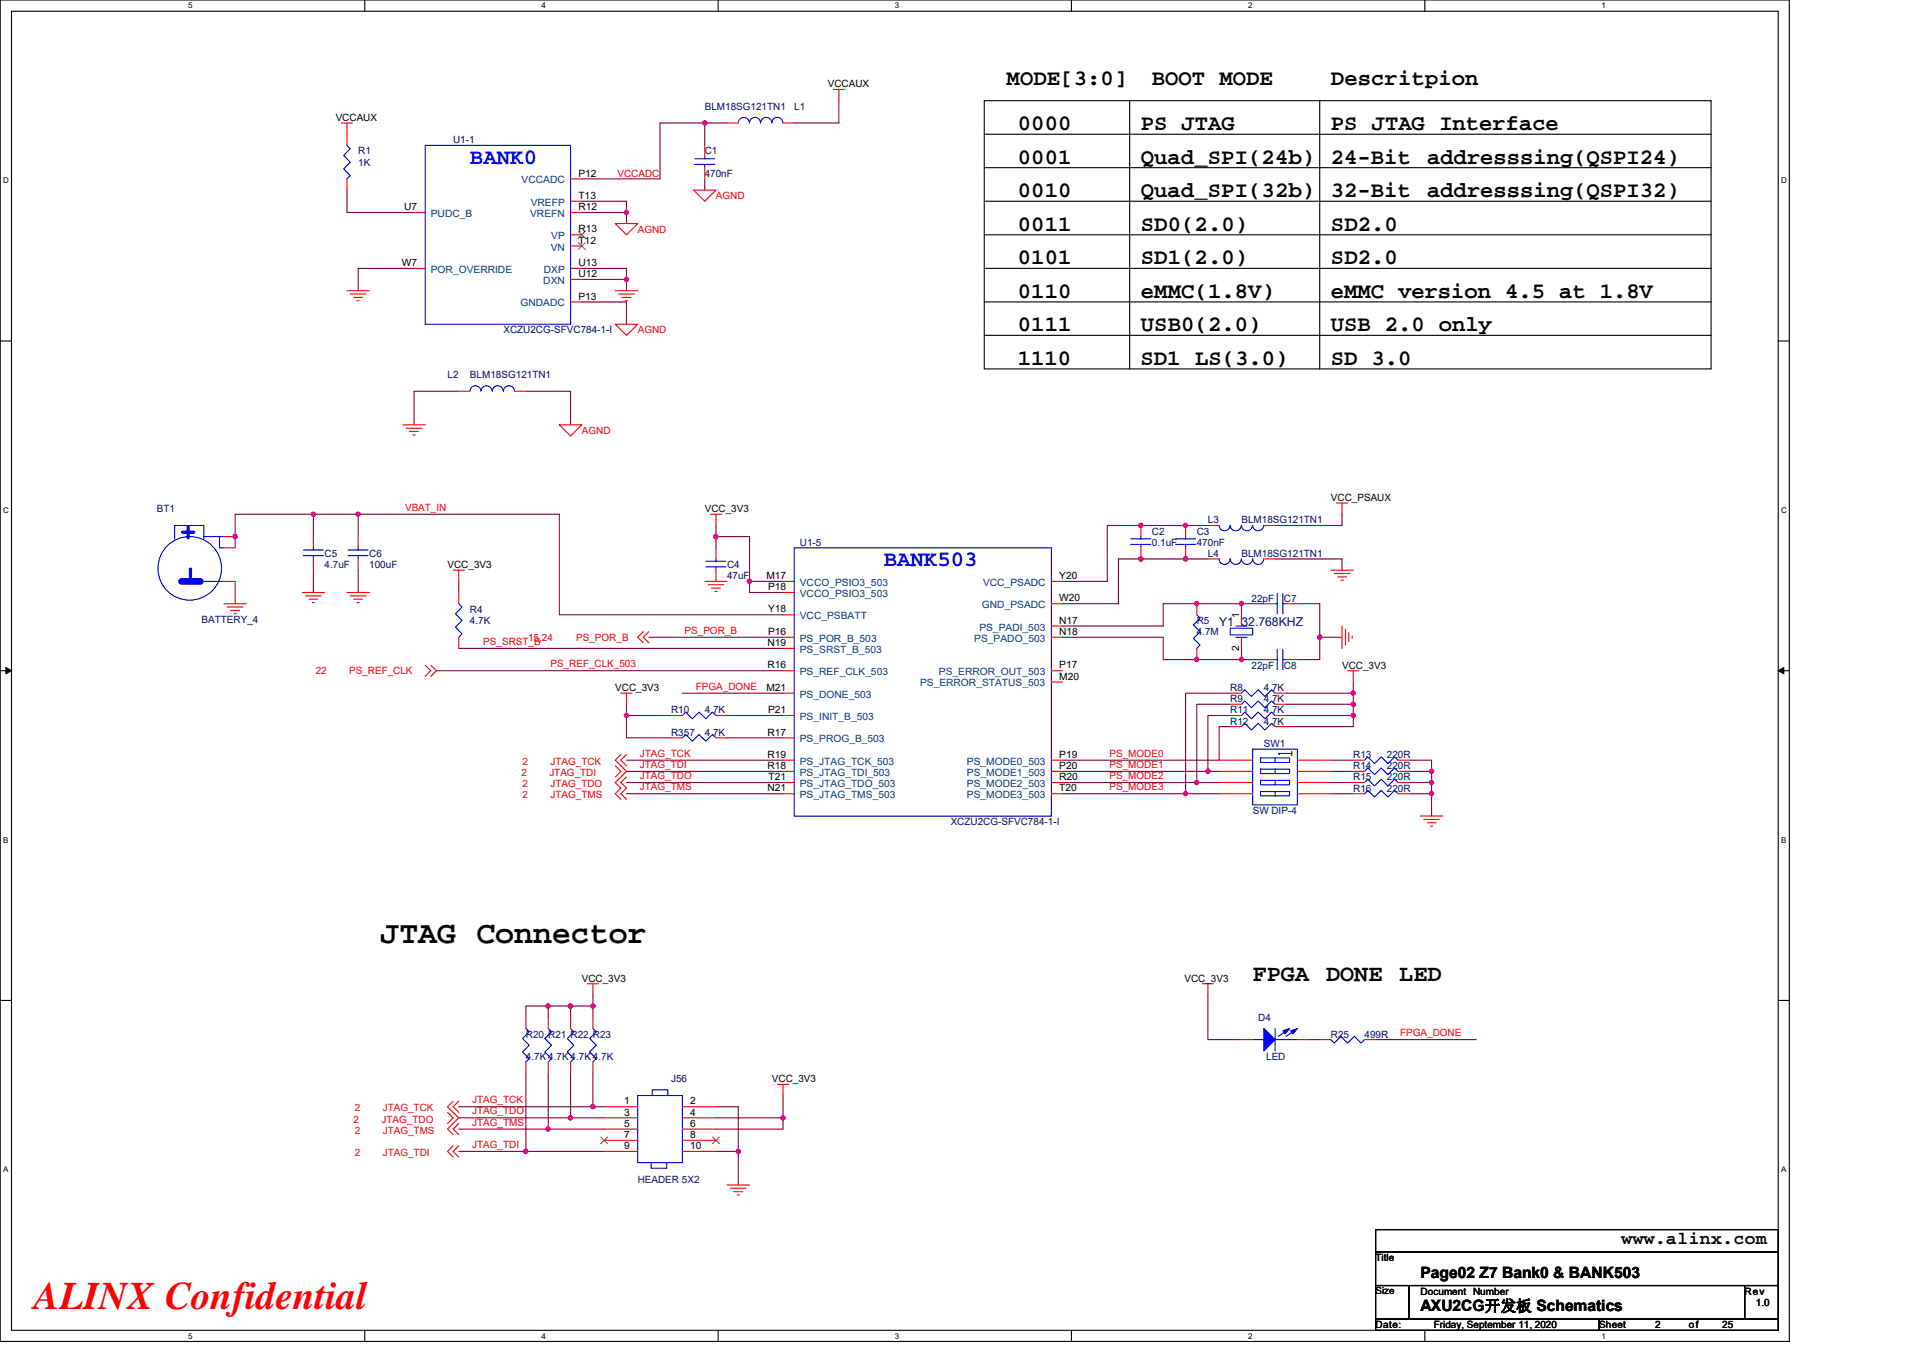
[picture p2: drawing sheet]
<svg xmlns="http://www.w3.org/2000/svg" width="297mm" height="210mm" viewBox="0 0 297 210" stroke-linecap="round" stroke-linejoin="round" font-family="sans-serif">
<path d="M0 0h276.4v207.3h-276.4zM1.8 1.7h272.9v203.8h-272.9z" fill="none" stroke="#000" stroke-width=".17"/>
<g fill="#fff">
<path d="M29.1 .2h.6v1.4h-.6z"/>
<path d="M29.1 205.7h.6v1.4h-.6z"/>
</g>
<path d="M56.3 0v1.7M56.3 205.5v1.8" fill="none" stroke="#000" stroke-width=".17"/>
<g fill="#fff">
<path d="M83.6 .2h.7v1.4h-.7z"/>
<path d="M83.6 205.7h.7v1.4h-.7z"/>
</g>
<path d="M110.9 0v1.7M110.9 205.5v1.8" fill="none" stroke="#000" stroke-width=".17"/>
<g fill="#fff">
<path d="M138.2 .2h.7v1.4h-.7z"/>
<path d="M138.2 205.7h.7v1.4h-.7z"/>
</g>
<path d="M165.5 0v1.7M165.5 205.5v1.8" fill="none" stroke="#000" stroke-width=".17"/>
<g fill="#fff">
<path d="M192.8 .2h.6v1.4h-.6z"/>
<path d="M192.8 205.7h.6v1.4h-.6z"/>
</g>
<path d="M220.1 0v1.7M220.1 205.5v1.8" fill="none" stroke="#000" stroke-width=".17"/>
<g fill="#fff">
<path d="M247.4 .2h.6v1.4h-.6z"/>
<path d="M247.4 205.7h.6v1.4h-.6z"/>
<path d="M.5 27.2h.8v1.4h-.8z"/>
<path d="M275.1 27.2h.9v1.4h-.9z"/>
<path d="M.5 78.1h.8v1.4h-.8z"/>
<path d="M275.1 78.1h.9v1.4h-.9z"/>
</g>
<path d="M0 52.7h1.8M274.7 52.7h1.7" fill="none" stroke="#000" stroke-width=".17"/>
<g fill="#fff">
<path d="M.5 129.1h.8v1.4h-.8z"/>
<path d="M275.1 129.1h.8v1.4h-.8z"/>
</g>
<path d="M0 103.6h1.8M274.7 103.6h1.7" fill="none" stroke="#000" stroke-width=".17"/>
<path d="M.9 103.1l.9 .5-.9 .5zM274.7 103.6l.8-.5v1z" fill="#000" stroke="#000" stroke-width=".15"/>
<g fill="#fff">
<path d="M.5 180h.8v1.4h-.8z"/>
<path d="M275.1 180h.8v1.4h-.8z"/>
</g>
<g fill="none" stroke="#000" stroke-width=".17">
<path d="M152 15.6h112.3v41.4h-112.3zM174.5 15.6v41.4M203.9 15.6v41.4M152 25.9h112.3M152 31.1h112.3M152 36.3h112.3M152 20.7h112.3M152 41.5h112.3M152 46.7h112.3M152 51.8h112.3M0 154.6h1.8M274.7 154.6h1.7"/>
<path d="M212.5 190h62.2v3.5h-62.2zM212.5 193.5h62.2v5.1h-62.2zM212.5 198.6h5.2v5.2h-5.2zM217.7 198.6h51.8v5.2h-51.8zM269.5 198.6h5.2v5.2h-5.2zM212.5 203.8h34.5v1.7h-34.5zM247 203.8h27.7v1.7h-27.7z"/>
</g>
<g fill="none" stroke="#800040" stroke-width=".17">
<path d="M108.9 19h-6.9v8.6h-12.1M108.9 19h3.4M108.9 19v3.5M129.6 15.6v3.4h-6.9M53.6 29.4v3.4h10.4M89.9 32.8h6.9M89.9 31.1h6.9v1.7M96.8 32.8v1.7M108.9 27.6v1.8M64 41.5h-8.7v3.4M89.9 46.7h6.9v3.4M89.9 41.5h6.9v1.7"/>
<path d="M89.9 43.2h6.9v1.7M48.4 79.5h6.9v3.4M48.4 79.5v3.4M48.4 79.5h-12.1v5.1M55.3 79.5h31.1v15.5h34.5M70.9 60.5h-6.9v5.1M81.2 60.5h6.9v5.1M207.3 79.5v1.7h-10.3M36.3 89.8v3.5M48.4 88.1v3.4M55.3 88.1v3.4M70.9 89.8v1.7"/>
<path d="M100.2 98.5h20.7M110.6 82.9h5.2v6.9M110.6 82.9v1.7M110.6 81.2v1.7M115.8 89.8v1.7h5.1M115.8 89.8h5.1M164.1 98.5h15.6v3.4h12.1M186.6 81.2h-15.6v8.6h-6.9M186.6 86.4h-13.8v6.9h-8.7M191.8 93.3h-12.1v3.4h-15.6M191.8 93.3v1.7M191.8 93.3h3.4"/>
<path d="M197 86.4h10.3v1.7M200.4 93.3h3.5v5.2M203.9 98.5v3.4h-3.5M203.9 98.5h3.4M67.4 103.6h53.5M70.9 100.2h50M96.8 117.5h24.1M96.8 119.2h24.1M96.8 108.8v1.8h6.9M96.8 110.6v3.4h6.9M105.4 107.1h15.5M112.3 110.6h8.6"/>
<path d="M112.3 114h8.6M186.6 119.2h1.7M190 112.3h-1.7v5.2h-24.2M190 110.6h-3.4v8.6h-22.5M190 108.8h-5.1v12.1h-20.8M190 107.1h-6.9v15.5h-19M191.8 101.9h3.4M191.8 100.2v1.7M198.7 108.8h10.3M198.7 107.1h10.3M198.7 110.6h10.3M205.6 117.5h3.4"/>
<path d="M205.6 119.2h3.4M209 107.1v1.7M209 110.6v1.7h-10.3M209 108.8v1.8M209 105.4v1.7M217.7 117.5h3.4v1.7M217.7 119.2h3.4M221.1 119.2v1.7M96.8 120.9h24.1M96.8 122.6h24.1M183.1 122.6h5.2M184.9 120.9h3.4"/>
<path d="M205.6 120.9h3.4M205.6 122.6h3.4M217.7 120.9h3.4M221.1 122.6v3.5M221.1 120.9v1.7h-3.4M84.7 155.4v1.8M84.7 155.4h3.4M84.7 155.4h-3.5v1.8M88.1 155.4v1.8M88.1 155.4h3.5M91.6 153.7v1.7M91.6 155.4v1.8"/>
<path d="M186.6 153.7v6.9h5.2M70.9 171h20.7M70.9 172.7h17.2M70.9 174.5h13.8M70.9 177.9h10.3M81.2 165.8v12.1M81.2 177.9h12.1M84.7 165.8v8.7h8.6M88.1 165.8v6.9M88.1 172.7h5.2M91.6 165.8v5.2h1.7M110.6 172.7h10.3"/>
<path d="M110.6 171h3.4v6.9M110.6 177.9h3.4M114 177.9v5.2M120.9 172.7v1.8h-10.3M120.9 169.3v3.4M202.1 160.6h1.8M212.5 160.6h15.5"/>
</g>
<g fill="#f0f" stroke="#f0f" stroke-width=".17">
<circle cx="108.9" cy="19" r=".33"/>
<circle cx="96.8" cy="32.8" r=".34"/>
<circle cx="96.8" cy="43.2" r=".34"/>
<circle cx="115.8" cy="89.8" r=".34"/>
<circle cx="96.8" cy="110.5" r=".34"/>
<circle cx="183.1" cy="81.2" r=".34"/>
<circle cx="176.2" cy="86.4" r=".34"/>
<circle cx="203.9" cy="98.4" r=".34"/>
<circle cx="191.7" cy="101.9" r=".34"/>
<circle cx="191.7" cy="93.3" r=".34"/>
<circle cx="184.8" cy="93.3" r=".34"/>
<circle cx="184.8" cy="101.9" r=".34"/>
<circle cx="176.2" cy="81.2" r=".34"/>
<circle cx="183.1" cy="86.4" r=".34"/>
<circle cx="221.1" cy="120.9" r=".34"/>
<circle cx="221.1" cy="119.2" r=".34"/>
<circle cx="209" cy="108.8" r=".34"/>
<circle cx="209" cy="110.5" r=".34"/>
<circle cx="186.6" cy="119.2" r=".34"/>
<circle cx="184.8" cy="120.9" r=".34"/>
<circle cx="221.1" cy="122.6" r=".33"/>
<circle cx="209" cy="107.1" r=".34"/>
<circle cx="183.1" cy="122.6" r=".33"/>
<circle cx="110.6" cy="82.9" r=".34"/>
<circle cx="55.3" cy="79.4" r=".33"/>
<circle cx="48.4" cy="79.4" r=".33"/>
<circle cx="36.3" cy="82.9" r=".34"/>
<circle cx="114" cy="177.9" r=".34"/>
<circle cx="120.9" cy="172.7" r=".34"/>
<circle cx="91.6" cy="171" r=".34"/>
<circle cx="84.7" cy="155.4" r=".34"/>
<circle cx="88.1" cy="155.4" r=".34"/>
<circle cx="91.6" cy="155.4" r=".34"/>
<circle cx="88.1" cy="172.7" r=".34"/>
<circle cx="84.7" cy="174.4" r=".33"/>
<circle cx="81.2" cy="177.9" r=".34"/>
</g>
<g fill="none" stroke="#f00" stroke-width=".17">
<path d="M52.7 19h1.8M53.6 19v3.5M112.3 19h1.7M120.9 19h1.8M128.7 13.8h1.7M129.6 13.8v1.8M53.6 27.6v1.8M64 32.8h1.7M88.1 27.6h1.8M88.1 32.8h1.8M88.1 31.1h1.8M88.1 38h1.8"/>
<path d="M88.1 36.3h1.8M95 34.5h3.5l-1.7 1.8zM107.1 29.4h3.5l-1.7 1.7zM108.9 22.5v1.7M108.9 25.9v1.7M53.6 44.9h3.4M54.1 45.4h2.4M54.6 46h1.4M55.1 46.5h.4M64 41.5h1.7M88.1 46.7h1.8M88.1 43.2h1.8"/>
<path d="M88.1 41.5h1.8M95 50.1h3.5l-1.7 1.7zM95 44.9h3.5M95.6 45.4h2.4M96.1 46h1.4M96.6 46.5h.3M62.2 65.6h3.5M62.7 66.2h2.5M63.3 66.7h1.3M63.8 67.2h.3M70.9 60.5h1.7M79.5 60.5h1.7"/>
<path d="M86.4 65.6h3.5l-1.8 1.8zM109.7 79.5h1.8M110.6 79.5v1.7M206.5 77.7h1.7M207.3 77.7v1.8M34.6 93.3h3.5M34.6 89.8h1.7M34.6 82.9h1.7M34.6 84.6h1.7M35.1 93.8h2.4M35.6 94.3h1.4M36.1 94.8h.4"/>
<path d="M46.7 91.5h3.4M47.2 92.1h2.4M47.7 92.6h1.4M48.2 93.1h.4M48.4 82.9v1.7M48.4 86.4v1.7M53.6 91.5h3.4M54.1 92.1h2.4M54.6 92.6h1.4M55.1 93.1h.4M55.3 82.9v1.7M55.3 86.4v1.7"/>
<path d="M70 88.1h1.7M70.9 88.1v1.7M70.9 91.5v1.8M70.9 98.5v1.7M99.4 97.6l-.9 .9 .9 .8M100.2 97.6l-.8 .9 .8 .8M108.9 89.8h3.4M109.4 90.3h2.4M109.9 90.9h1.4M110.4 91.4h.4M110.6 84.6v1.8M110.6 88.1v1.7"/>
<path d="M120.9 98.5h1.8M120.9 89.8h1.8M120.9 91.5h1.8M120.9 95h1.8M162.4 96.7h1.7M162.4 98.5h1.7M162.4 93.3h1.7M162.4 89.8h1.7M176.2 81.2v1.7M176.2 84.6v1.8M183.1 81.2v1.7M183.1 84.6v1.8"/>
<path d="M184.9 93.3v1.7M186.6 81.2h1.7M186.6 86.4h1.7M191.8 95v1.7M191.8 98.5v1.7M195.2 81.2h1.8M195.2 86.4h1.8M195.2 93.3h1.8M198.7 93.3h1.7M205.6 88.1h3.4M206.1 88.6h2.4M206.6 89.1h1.4"/>
<path d="M207.1 89.6h.4M207.3 96.7v3.5M207.8 97.2v2.5M208.3 97.8v1.3M208.9 98.3v.3M65.7 102.8l.8 .8-.8 .9M66.5 102.8l.9 .8-.9 .9M95 118.3l.9 .9-.9 .9M95.9 116.6l-.9 .9 1.8 1.7-1.8 1.7 .9 .9-.9 .8 .9 .9M95.9 107.1h1.7M96.8 116.6l-.9 .9 .9 .8M96.8 107.1v1.7"/>
<path d="M103.7 110.6h1.7M103.7 114h1.7M110.6 110.6h1.7M110.6 114h1.7M120.9 107.1h1.8M120.9 110.6h1.8M120.9 117.5h1.8M120.9 119.2h1.8M120.9 114h1.8M120.9 103.6h1.8M120.9 100.2h1.8M162.4 103.6h1.7"/>
<path d="M162.4 105.4h1.7M162.4 117.5h1.7M162.4 119.2h1.7M184.9 100.2v1.7M188.3 117.5h5.2M188.3 119.2h5.2M190 110.6h1.8M190 108.8h1.8M190 112.3h1.8M190 107.1h1.8M195.2 101.9h1.8M197 110.6h1.7"/>
<path d="M197 108.8h1.7M197 112.3h1.7M197 107.1h1.7M198.7 101.9h1.7M200.4 117.5h5.2M200.4 119.2h5.2M208.2 103.6h1.7M209 119.2h1.8M209 117.5h1.8M209 103.6v1.8M215.9 119.2h1.8M215.9 117.5h1.8"/>
<path d="M96.8 120.1l-.9 .8 .9 .9-.9 .8 .9 .9M120.9 120.9h1.8M120.9 122.6h1.8M162.4 120.9h1.7M162.4 122.6h1.7M188.3 120.9h5.2M188.3 122.6h5.2M200.4 120.9h5.2M200.4 122.6h5.2M209 120.9h1.8M209 122.6h1.8M215.9 120.9h1.8"/>
<path d="M215.9 122.6h1.8M219.4 126.1h3.5M219.9 126.6h2.4M220.4 127.1h1.4M221 127.7h.3M81.2 157.2v1.7M84.7 157.2v1.7M88.1 157.2v1.7M90.7 152h1.8M91.6 157.2v1.7M91.6 152v1.7M185.7 152h1.7"/>
<path d="M186.6 152v1.7M69.1 171.9l.9 .8-.9 .9M70 177l-.9 .9 .9 .9M70 170.1l-.9 .9 1.8 1.7-1.8 1.8 .9 .8M70.9 177l-.9 .9 .9 .9M70.9 170.1l-.9 .9 .9 .9M70.9 173.6l-.9 .9 .9 .8M81.2 164.1v1.7M84.7 164.1v1.7M88.1 164.1v1.7M91.6 164.1v1.7M93.3 171h5.2"/>
<path d="M93.3 172.7h5.2M93.3 174.5h5.2M93.3 176.2h5.2M93.3 177.9h5.2M105.4 171h5.2M105.4 172.7h5.2M105.4 174.5h5.2M105.4 176.2h5.2M105.4 177.9h5.2M120.1 167.6h1.7M120.9 167.6v1.7M191.8 160.6h1.7"/>
<path d="M200.4 160.6h1.7M203.9 160.6h1.7M210.8 160.6h1.7M112.3 183.1h3.5M112.8 183.6h2.4M113.3 184.1h1.4M113.9 184.6h.3"/>
</g>
<g fill="none" stroke="#00f" stroke-width=".17">
<path d="M114 19a.87 .87 0 0 1 .9-.9 .87 .87 0 0 1 .9 .9 .85 .85 0 0 1 .8-.9 .85 .85 0 0 1 .9 .9M117.5 19a.87 .87 0 0 1 .9-.9 .87 .87 0 0 1 .8 .9 .85 .85 0 0 1 .9-.9 .85 .85 0 0 1 .8 .9M53.6 22.5l.5 .5-1 1 1 1.1-1 1 1 1-.5 .5M65.7 22.5h22.4v27.6h-22.4zM107.3 25.4h3.1M107.3 24.5h3.1M108.9 24.2v.3M108.9 25.4v.5M77.7 60.4a.86 .86 0 0 0-.8-.8 .86 .86 0 0 0-.9 .8 .87 .87 0 0 0-.8-.8 .87 .87 0 0 0-.9 .8 .85 .85 0 0 0-.9-.8 .85 .85 0 0 0-.8 .8M79.5 60.4a.86 .86 0 0 0-.9-.8 .86 .86 0 0 0-.8 .8M27 83.3v-2.1h4.5v2.1M31.5 89.8h3.1"/>
<path d="M31.5 82.9h3.1M32.8 91.3a4.9 4.9 0 0 1-8.2-2.1 4.9 4.9 0 0 1 5.7-6.3 4.9 4.9 0 0 1 2.9 7.9l-.4 .5M33.9 82.9v1.7h.7M46.9 85.9h3.1M46.9 85h3.1M48.4 84.6v.4M48.4 85.9v.5M53.8 85.9h3.1M53.8 85h3.1M55.3 84.6v.4M55.3 85.9v.5M70.9 93.3l.5 .5-1 1 1 1.1-1 1 1 1-.5 .6"/>
<path d="M109 87.6h3.1M109 86.7h3.1M110.6 86.4v.3M110.6 87.6v.5M122.7 84.6h39.7v41.5h-39.7zM174.7 84.1h3.1M174.7 83.3h3.1M176.2 82.9v.4M176.2 84.1v.5M181.6 84.1h3.1M181.6 83.3h3.1M183.1 82.9v.4"/>
<path d="M183.1 84.1v.5M184.9 95l.5 .5-1.1 1.1 1.1 1-1.1 1 1.1 1.1-.5 .5M188.3 81.2a.85 .85 0 0 0 .9 .8 .85 .85 0 0 0 .8-.8M188.3 86.3a.85 .85 0 0 0 .9 .9 .85 .85 0 0 0 .8-.9M190 81.2a.86 .86 0 0 0 .9 .8 .86 .86 0 0 0 .8-.8M190 86.3a.86 .86 0 0 0 .9 .9 .86 .86 0 0 0 .8-.9M190 97.1h3.5v1h-3.5zM190.9 96.7h1.7M190.9 98.5h1.7M191.8 81.2a.86 .86 0 0 0 .8 .8 .86 .86 0 0 0 .9-.8M191.8 86.3a.86 .86 0 0 0 .8 .9 .86 .86 0 0 0 .9-.9M191.8 98.5h.1"/>
<path d="M191.8 96.7h.1M193.5 81.2a.85 .85 0 0 0 .8 .8 .85 .85 0 0 0 .9-.8M193.5 86.3a.85 .85 0 0 0 .8 .9 .85 .85 0 0 0 .9-.9M197 93.3h.3M197.3 91.7v3.1M198.2 91.7v3.1M198.2 93.3h.5M105.4 110.6l.5-.6 1.1 1.1 1-1.1 1 1.1 1.1-1.1 .5 .6M105.4 114l.5-.5 1.1 1 1-1 1 1 1.1-1 .5 .5M191.8 110.6l.5-.6 1 1.1 1-1.1 1.1 1.1 1-1.1 .6 .6M191.8 108.8l.5-.5 1 1 1-1 1.1 1 1-1 .6 .5M191.8 112.3l.5-.5 1 1 1-1 1.1 1 1-1 .6 .5"/>
<path d="M191.8 107.1l.5-.5 1 1 1-1 1.1 1 1-1 .6 .5M193.5 115.7h6.9v8.7h-6.9zM194.7 117.1h4.5v.7h-4.5zM194.7 118.8h4.5v.7h-4.5zM197 117.1v.7M197 118.8v.7M197 101.9h.3M197.3 100.4v3.1M198.2 100.4v3.1M198.2 101.9h.5M199.5 116.4h-2l.1 .2M199.5 116.1v.7"/>
<path d="M210.8 119.2l.5-.5 1 1 1.1-1 1 1 1-1 .5 .5M210.8 117.5l.5-.6 1 1.1 1.1-1.1 1 1.1 1-1.1 .5 .6M194.7 120.6h4.5v.7h-4.5zM194.7 122.3h4.5v.7h-4.5zM197 120.6v.7M197 122.3v.7M210.8 120.9l.5-.5 1 1 1.1-1 1 1 1-1 .5 .5M210.8 122.6l.5-.5 1 1 1.1-1 1 1 1-1 .5 .5M81.2 158.9l.5 .5-1 1.1 1 1-1 1 1 1.1-.5 .5M84.7 158.9l.5 .5-1 1.1 1 1-1 1 1 1.1-.5 .5M88.1 158.9l.5 .5-1 1.1 1 1-1 1 1 1.1-.5 .5M91.6 158.9l.5 .5-1 1.1 1 1-1 1 1 1.1-.5 .5"/>
<path d="M197 158.9v3.5M199 159.1l-1.5 1M200.2 159.1l-1.5 1M98.5 169.3h6.9v10.3h-6.9zM100.6 179.6v.9h2.4v-.9M100.8 169.3v-.9h2.4v.9M193.5 160.6h1.7M197 160.6h3.4M205.6 160.6l.5 .6 1-1.1 1.1 1.1 1-1.1 1 1.1 .6-.6"/>
</g>
<path d="M89.4 37.5l1 1M89.4 35.8l1 1M90.4 37.5l-1.1 1M90.4 35.8l-1.1 1M92.8 175.7l1 1M93.8 175.7l-1 1M110.1 175.7l1 1M111.1 175.7l-1 1" fill="none" stroke="#804000" stroke-width=".15"/>
<path d="M28.2 82.2h1.7M29.1 81.4v1.7M29.4 87.9v1.7" fill="none" stroke="#00f" stroke-width=".51"/>
<path d="M28 89.8h3" fill="none" stroke="#00f" stroke-width="1"/>
<g fill="#00f" stroke="#00f" stroke-width=".17">
<path d="M195.2 158.9l1.8 1.7-1.8 1.8z" fill-rule="evenodd"/>
<path d="M198.2 159.3l1-.4-.7 .9z" fill-rule="evenodd"/>
<path d="M199.4 159.3l1-.4-.7 .9z" fill-rule="evenodd"/>
</g>
<text font-size="6" fill="#f00" x="5.2" y="202.3">ALINX Confidential</text>
<text font-size="4.9" x="58.8" y="145.8">JTAG Connector</text>
<g font-size="3.6">
<text x="193.5" y="151.6">FPGA</text>
<text x="204.8" y="151.6">DONE</text>
<text x="216.1" y="151.6">LED</text>
</g>
<g font-size="3.4">
<text x="155.5" y="13.2">MODE[3:0]</text>
<text x="177.9" y="13.2">BOOT MODE</text>
<text x="205.6" y="13.2">Descritpion</text>
<text x="157.2" y="20.1">0000</text>
<text x="176.2" y="20.1">PS JTAG</text>
<text x="205.6" y="20.1">PS JTAG Interface</text>
<text x="157.2" y="25.3">0001</text>
<text x="176.2" y="25.3">Quad_SPI(24b)</text>
<text x="205.6" y="25.3">24-Bit</text>
<text x="220.4" y="25.3">addresssing(QSPI24)</text>
<text x="157.2" y="30.5">0010</text>
<text x="157.2" y="35.7">0011</text>
<text x="176.2" y="30.5">Quad_SPI(32b)</text>
<text x="176.2" y="35.7">SD0(2.0)</text>
<text x="205.6" y="30.5">32-Bit</text>
<text x="205.6" y="35.7">SD2.0</text>
<text x="220.4" y="30.5">addresssing(QSPI32)</text>
<text x="157.2" y="40.9">0101</text>
<text x="176.2" y="40.9">SD1(2.0)</text>
<text x="205.6" y="40.8">SD2.0</text>
<text x="157.2" y="46">0110</text>
<text x="176.2" y="46">eMMC(1.8V)</text>
<text x="205.6" y="46">eMMC version 4.5 at 1.8V</text>
<text x="157.2" y="51.2">0111</text>
<text x="176.2" y="51.2">USB0(2.0)</text>
<text x="205.6" y="51.2">USB 2.0 only</text>
<text x="157.2" y="56.4">1110</text>
<text x="176.2" y="56.4">SD1 LS(3.0)</text>
<text x="205.6" y="56.4">SD 3.0</text>
</g>
<g font-size="3.4" fill="#00f">
<text x="72.6" y="25.3">BANK0</text>
<text x="136.5" y="87.5">BANK503</text>
</g>
<text font-size="2.8" x="250.5" y="192.3">www.alinx.com</text>
<g font-size="2.4">
<text x="219.4" y="197.4">Page02 Z7 Bank0 &amp; BANK503</text>
<text x="219.4" y="202.6">AXU2CG开发板 Schematics</text>
</g>
<text font-size="1.9" fill="#000080" x="188.3" y="96.7">Y1 32.768KHZ</text>
<g font-size="1.5" fill="#000080">
<text x="108.9" y="17">BLM18SG121TN1</text>
<text x="122.7" y="17">L1</text>
<text x="55.3" y="23.9">R1</text>
<text x="70" y="22.1">U1-1</text>
<text x="108.9" y="23.9">C1</text>
<text x="55.3" y="25.6">1K</text>
<text x="108.9" y="27.3">470nF</text>
<text x="77.8" y="51.5">XCZU2CG-SFVC784-1-I</text>
<text x="69.1" y="58.4">L2</text>
<text x="72.6" y="58.4">BLM18SG121TN1</text>
<text x="24.2" y="79.1">BT1</text>
<text x="177.9" y="82.6">C2</text>
<text x="184.9" y="82.6">C3</text>
<text x="186.6" y="80.9">L3</text>
<text x="191.8" y="80.9">BLM18SG121TN1</text>
<text x="50.1" y="86">C5</text>
<text x="50.1" y="87.8">4.7uF</text>
<text x="57" y="86">C6</text>
<text x="57" y="87.8">100uF</text>
<text x="112.3" y="87.8">C4</text>
<text x="112.3" y="89.5">47uF</text>
<text x="123.5" y="84.3">U1-5</text>
<text x="177.9" y="84.3">0.1uF</text>
<text x="184.9" y="84.3">470nF</text>
<text x="186.6" y="86">L4</text>
<text x="191.8" y="86">BLM18SG121TN1</text>
<text x="72.6" y="94.7">R4</text>
<text x="193.3" y="92.9">22pF</text>
<text x="198.3" y="92.9">C7</text>
<text x="31.1" y="96.2">BATTERY_4</text>
<text x="72.6" y="96.4">4.7K</text>
<text x="184.9" y="96.4">R5</text>
<text x="184.9" y="98.1">4.7M</text>
<text x="190" y="106.8">R8</text>
<text x="193.3" y="103.3">22pF</text>
<text x="195.2" y="106.8">4.7K</text>
<text x="198.3" y="103.3">C8</text>
<text x="103.7" y="110.2">R10</text>
<text x="103.7" y="113.7">R357</text>
<text x="108.9" y="113.7">4.7K</text>
<text x="108.9" y="110.2">4.7K</text>
<text x="190" y="110.2">R11</text>
<text x="190" y="108.5">R9</text>
<text x="190" y="112">R12</text>
<text x="195.2" y="110.2">4.7K</text>
<text x="195.2" y="112">4.7K</text>
<text x="195.2" y="108.5">4.7K</text>
<text x="195.2" y="115.4">SW1</text>
<text x="209" y="118.9">R14</text>
<text x="209" y="117.1">R13</text>
<text x="214.2" y="118.9">220R</text>
<text x="214.2" y="117.1">220R</text>
<text x="193.5" y="125.8">SW DIP-4</text>
<text x="209" y="120.6">R15</text>
<text x="209" y="122.3">R16</text>
<text x="214.2" y="120.6">220R</text>
<text x="214.2" y="122.3">220R</text>
<text x="146.9" y="127.5">XCZU2CG-SFVC784-1-I</text>
<text x="81.2" y="160.3">R20 R21 R22 R23</text>
<text x="194.3" y="157.7">D4</text>
<text x="205.6" y="160.3">R25</text>
<text x="210.8" y="160.3">499R</text>
<text x="81.2" y="163.8">4.7K 4.7K 4.7K 4.7K</text>
<text x="103.7" y="167.2">J56</text>
<text x="195.6" y="163.8">LED</text>
<text x="98.5" y="182.8">HEADER 5X2</text>
</g>
<g font-size="1.5">
<text x="127.9" y="13.5">VCCAUX</text>
<text x="51.9" y="18.7">VCCAUX</text>
<text x="89.3" y="27.3">P12</text>
<text x="62.4" y="32.5">U7</text>
<text x="89.3" y="35.9">R13</text>
<text x="89.3" y="32.5">R12</text>
<text x="89.3" y="30.7">T13</text>
<text x="62.1" y="41.1">W7</text>
<text x="89.3" y="37.7">T12</text>
<text x="89.3" y="41.1">U13</text>
<text x="89.3" y="42.8">U12</text>
<text x="89.3" y="46.3">P13</text>
<text x="205.6" y="77.4">VCC_PSAUX</text>
<text x="108.9" y="79.1">VCC_3V3</text>
<text x="69.1" y="87.8">VCC_3V3</text>
<text x="118.4" y="89.5">M17</text>
<text x="163.6" y="89.5">Y20</text>
<text x="118.6" y="91.2">P18</text>
<text x="118.6" y="94.6">Y18</text>
<text x="163.6" y="92.9">W20</text>
<text x="191.4" y="95.5" transform="rotate(-90 191.4 95.5)">1</text>
<text x="118.6" y="99.8">N19</text>
<text x="118.6" y="98.1">P16</text>
<text x="163.6" y="98.1">N18</text>
<text x="163.6" y="96.4">N17</text>
<text x="191.4" y="100.6" transform="rotate(-90 191.4 100.6)">2</text>
<text x="95" y="106.8">VCC_3V3</text>
<text x="118.4" y="106.7">M21</text>
<text x="118.6" y="103.3">R16</text>
<text x="163.6" y="105">M20</text>
<text x="163.6" y="103.3">P17</text>
<text x="207.3" y="103.3">VCC_3V3</text>
<text x="118.6" y="113.6">R17</text>
<text x="118.6" y="110.2">P21</text>
<text x="118.6" y="117.1">R19</text>
<text x="118.6" y="118.8">R18</text>
<text x="163.6" y="117.1">P19</text>
<text x="163.6" y="118.8">P20</text>
<text x="118.6" y="122.3">N21</text>
<text x="118.7" y="120.5">T21</text>
<text x="163.6" y="120.5">R20</text>
<text x="163.6" y="122.3">T20</text>
<text x="89.9" y="151.7">VCC_3V3</text>
<text x="183" y="151.7">VCC_3V3</text>
<text x="119.2" y="167.2">VCC_3V3</text>
<text x="96.4" y="170.6">1</text>
<text x="96.4" y="172.4">3</text>
<text x="106.6" y="170.6">2</text>
<text x="106.6" y="172.4">4</text>
<text x="96.4" y="174.1">5</text>
<text x="96.4" y="175.8">7</text>
<text x="96.4" y="177.5">9</text>
<text x="106.6" y="174.1">6</text>
<text x="106.6" y="175.8">8</text>
<text x="106.6" y="177.5">10</text>
<text x="212.5" y="194.9">Title</text>
<text x="212.5" y="200">Size</text>
<text x="219.4" y="200">Document Number</text>
<text x="269.5" y="200">Rev</text>
<text x="271.2" y="201.8">1.0</text>
<text x="212.5" y="205.2">Date:</text>
<text x="221.5" y="205.2">Friday, September 11, 2020</text>
<text x="247" y="205.2">Sheet</text>
<text x="255.7" y="205.2">2</text>
<text x="260.9" y="205.2">of</text>
<text x="266" y="205.2">25</text>
</g>
<g font-size="1.5" fill="#004080">
<text x="80.6" y="28.3">VCCADC</text>
<text x="66.5" y="33.5">PUDC_B</text>
<text x="81.9" y="33.5">VREFN</text>
<text x="82" y="31.8">VREFP</text>
<text x="85.1" y="38.7">VN</text>
<text x="85.2" y="37">VP</text>
<text x="66.5" y="42.2">POR_OVERRIDE</text>
<text x="80.4" y="47.3">GNDADC</text>
<text x="83.9" y="43.9">DXN</text>
<text x="84" y="42.2">DXP</text>
<text x="123.5" y="90.5">VCCO_PSIO3_503</text>
<text x="123.5" y="92.2">VCCO_PSIO3_503</text>
<text x="123.5" y="95.7">VCC_PSBATT</text>
<text x="151.7" y="94">GND_PSADC</text>
<text x="151.8" y="90.5">VCC_PSADC</text>
<text x="123.5" y="99.2">PS_POR_B_503</text>
<text x="123.5" y="100.9">PS_SRST_B_503</text>
<text x="150.5" y="99.2">PS_PADO_503</text>
<text x="151.3" y="97.4">PS_PADI_503</text>
<text x="123.5" y="107.8">PS_DONE_503</text>
<text x="123.5" y="104.3">PS_REF_CLK_503</text>
<text x="142.1" y="106.1">PS_ERROR_STATUS_503</text>
<text x="145" y="104.3">PS_ERROR_OUT_503</text>
<text x="123.5" y="111.3">PS_INIT_B_503</text>
<text x="123.5" y="118.2">PS_JTAG_TCK_503</text>
<text x="123.5" y="119.9">PS_JTAG_TDI_503</text>
<text x="123.5" y="114.7">PS_PROG_B_503</text>
<text x="149.3" y="118.2">PS_MODE0_503</text>
<text x="149.3" y="119.9">PS_MODE1_503</text>
<text x="123.5" y="121.6">PS_JTAG_TDO_503</text>
<text x="123.5" y="123.3">PS_JTAG_TMS_503</text>
<text x="149.3" y="121.6">PS_MODE2_503</text>
<text x="149.3" y="123.3">PS_MODE3_503</text>
</g>
<g font-size="1.5" fill="#f00">
<text x="95.4" y="27.3">VCCADC</text>
<text x="98.5" y="35.9">AGND</text>
<text x="110.6" y="30.8">AGND</text>
<text x="98.5" y="51.5">AGND</text>
<text x="89.9" y="67">AGND</text>
<text x="62.6" y="78.9">VBAT_IN</text>
<text x="74.7" y="99.6">PS_SRST_B</text>
<text x="81.6" y="99">15,24</text>
<text x="89" y="99">PS_POR_B</text>
<text x="105.7" y="97.9">PS_POR_B</text>
<text x="48.8" y="104.2">22</text>
<text x="53.9" y="104.2">PS_REF_CLK</text>
<text x="85" y="103.1">PS_REF_CLK_503</text>
<text x="107.5" y="106.6">FPGA_DONE</text>
<text x="80.5" y="119.9">2</text>
<text x="80.7" y="118.2">2</text>
<text x="84.9" y="119.9">JTAG_TDI</text>
<text x="85" y="118.2">JTAG_TCK</text>
<text x="98.8" y="116.9">JTAG_TCK</text>
<text x="98.8" y="118.6">JTAG_TDI</text>
<text x="171.4" y="116.9">PS_MODE0</text>
<text x="171.4" y="118.6">PS_MODE1</text>
<text x="80.7" y="123.3">2</text>
<text x="80.7" y="121.6">2</text>
<text x="85" y="123.3">JTAG_TMS</text>
<text x="85" y="121.6">JTAG_TDO</text>
<text x="98.8" y="120.4">JTAG_TDO</text>
<text x="98.8" y="122.1">JTAG_TMS</text>
<text x="171.4" y="120.4">PS_MODE2</text>
<text x="171.4" y="122.1">PS_MODE3</text>
<text x="216.3" y="160.1">FPGA_DONE</text>
<text x="54.6" y="173.4">2</text>
<text x="54.8" y="171.7">2</text>
<text x="58.9" y="173.4">JTAG_TDO</text>
<text x="59.1" y="171.7">JTAG_TCK</text>
<text x="72.9" y="170.5">JTAG_TCK</text>
<text x="72.9" y="172.2">JTAG_TDO</text>
<text x="72.9" y="173.9">JTAG_TMS</text>
<text x="54.8" y="178.6">2</text>
<text x="54.8" y="175.2">2</text>
<text x="59.1" y="178.6">JTAG_TDI</text>
<text x="59.1" y="175.2">JTAG_TMS</text>
<text x="72.9" y="177.4">JTAG_TDI</text>
</g>
<g font-size="1.2">
<text x="29.1" y="1.3">5</text>
<text x="83.6" y="1.3">4</text>
<text x="138.2" y="1.3">3</text>
<text x="192.8" y="1.3">2</text>
<text x="247.4" y="1.3">1</text>
<text x=".5" y="28.3">D</text>
<text x="275.1" y="28.3">D</text>
<text x=".5" y="79.2">C</text>
<text x="275.1" y="79.2">C</text>
<text x=".5" y="130.2">B</text>
<text x="275.1" y="130.2">B</text>
<text x=".5" y="181.1">A</text>
<text x="275.1" y="181.1">A</text>
<text x="29.1" y="206.8">5</text>
<text x="83.6" y="206.8">4</text>
<text x="138.2" y="206.8">3</text>
<text x="192.8" y="206.8">2</text>
<text x="247.4" y="206.8">1</text>
</g>
</svg>
